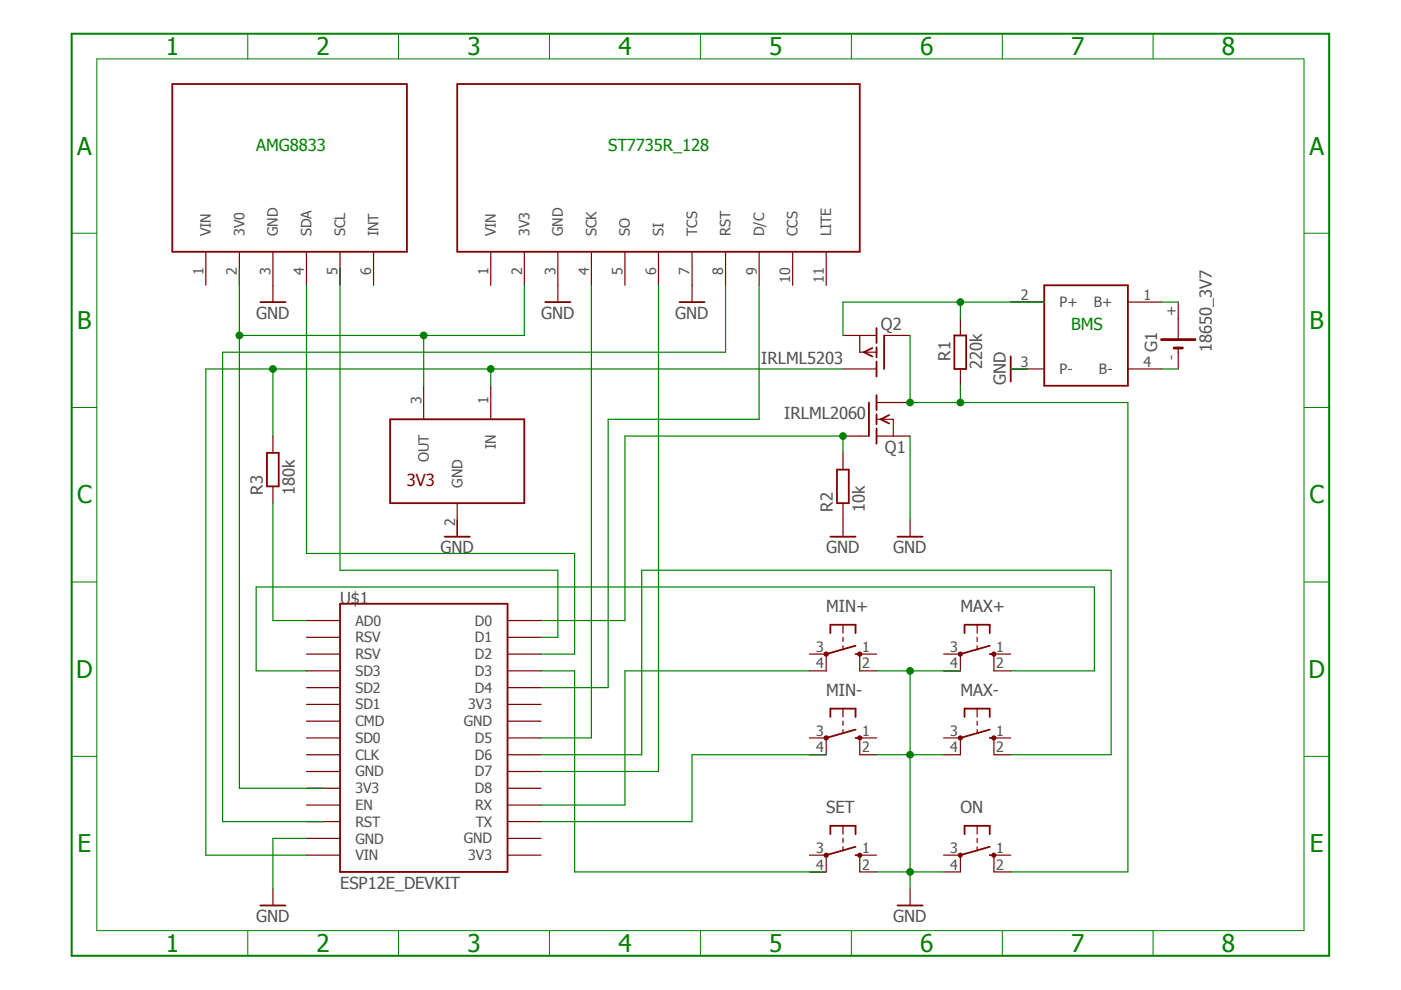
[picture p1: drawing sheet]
<svg xmlns="http://www.w3.org/2000/svg" width="297mm" height="210mm" viewBox="0 0 297 210" stroke-linecap="round" stroke-linejoin="round" font-family="sans-serif">
<path d="M14.7 6.7l267.6 196.5M282.3 6.7l-267.6 196.5" fill="none" stroke="#fff" stroke-width=".21"/>
<g fill="none" stroke="#800000" stroke-width=".25">
<path d="M65 131.6h7.1M65 135.1h7.1M65 138.7h7.1M107.6 131.6h7.1M107.6 135.1h7.1M107.6 138.7h7.1M175.2 138.7v3.5M178.7 132.5v1.7M178.7 135.1v.9M178.7 136.9v.9M182.3 138.7v3.5M65 142.2h7.1"/>
<path d="M65 145.8h7.1M65 149.4h7.1M65 152.9h7.1M65 156.5h7.1M107.6 142.2h7.1M107.6 145.8h7.1M107.6 149.4h7.1M107.6 152.9h7.1M107.6 156.5h7.1M65 160h7.1M65 163.6h7.1M65 167.1h7.1"/>
<path d="M65 170.7h7.1M65 174.2h7.1M65 177.8h7.1M107.6 160h7.1M107.6 163.6h7.1M107.6 167.1h7.1M107.6 170.7h7.1M107.6 174.2h7.1M107.6 177.8h7.1M65 181.3h7.1M107.6 181.3h7.1"/>
</g>
<path d="M72.1 128h35.5v56.9h-35.5zM176.1 134.2v-1.7h5.3v1.7M181.4 138.7h.9M181.4 136.9l-6.2 1.8" fill="none" stroke="#800000" stroke-width=".38"/>
<circle cx="175.2" cy="138.7" r=".47" fill="#800000"/>
<circle cx="175.2" cy="138.7" r=".47" fill="none" stroke="#800000" stroke-width=".21"/>
<circle cx="182.3" cy="138.7" r=".47" fill="#800000"/>
<circle cx="182.3" cy="138.7" r=".47" fill="none" stroke="#800000" stroke-width=".21"/>
<path d="M171.6 138.7h3.6M182.3 138.7h3.5M171.6 142.2h3.6M175.2 156.5v3.5M178.7 150.2v1.8M178.7 152.9v.9M178.7 154.7v.9M182.3 142.2h3.5M182.3 156.5v3.5" fill="none" stroke="#800000" stroke-width=".25"/>
<path d="M176.1 152v-1.8h5.3v1.8M181.4 156.5h.9M181.4 154.7l-6.2 1.8" fill="none" stroke="#800000" stroke-width=".38"/>
<path d="M174.8 156.1l.4-.1 .3 .1 .1 .4-.1 .3-.3 .1-.4-.1-.1-.3z" fill-rule="evenodd" fill="#800000"/>
<path d="M174.8 156.1l.4-.1 .3 .1 .1 .4-.1 .3-.3 .1-.4-.1-.1-.3z" fill="none" stroke="#800000" stroke-width=".21"/>
<path d="M181.9 156.1l.4-.1 .3 .1 .1 .4-.1 .3-.3 .1-.4-.1-.1-.3z" fill-rule="evenodd" fill="#800000"/>
<path d="M181.9 156.1l.4-.1 .3 .1 .1 .4-.1 .3-.3 .1-.4-.1-.1-.3z" fill="none" stroke="#800000" stroke-width=".21"/>
<path d="M203.6 138.7v3.5M207.2 132.5v1.7M207.2 135.1v.9M207.2 136.9v.9M210.7 138.7v3.5M171.6 156.5h3.6M182.3 156.5h3.5M171.6 160h3.6M182.3 160h3.5" fill="none" stroke="#800000" stroke-width=".25"/>
<path d="M204.5 134.2v-1.7h5.3v1.7M209.8 138.7h.9M209.8 136.9l-6.2 1.8" fill="none" stroke="#800000" stroke-width=".38"/>
<path d="M203.3 138.3l.3-.1 .3 .1 .2 .4-.2 .3-.3 .1-.3-.1-.1-.3z" fill-rule="evenodd" fill="#800000"/>
<path d="M203.3 138.3l.3-.1 .3 .1 .2 .4-.2 .3-.3 .1-.3-.1-.1-.3z" fill="none" stroke="#800000" stroke-width=".21"/>
<path d="M210.4 138.3l.3-.1 .3 .1 .2 .4-.2 .3-.3 .1-.3-.1-.1-.3z" fill-rule="evenodd" fill="#800000"/>
<path d="M210.4 138.3l.3-.1 .3 .1 .2 .4-.2 .3-.3 .1-.3-.1-.1-.3z" fill="none" stroke="#800000" stroke-width=".21"/>
<path d="M200.1 138.7h3.5M210.7 138.7h3.6M200.1 142.2h3.5M203.6 156.5v3.5M207.2 150.2v1.8M207.2 152.9v.9M207.2 154.7v.9M210.7 142.2h3.6M210.7 156.5v3.5" fill="none" stroke="#800000" stroke-width=".25"/>
<path d="M204.5 152v-1.8h5.3v1.8M209.8 156.5h.9M209.8 154.7l-6.2 1.8" fill="none" stroke="#800000" stroke-width=".38"/>
<path d="M203.3 156.1l.3-.1 .3 .1 .2 .4-.2 .3-.3 .1-.3-.1-.1-.3z" fill-rule="evenodd" fill="#800000"/>
<path d="M203.3 156.1l.3-.1 .3 .1 .2 .4-.2 .3-.3 .1-.3-.1-.1-.3z" fill="none" stroke="#800000" stroke-width=".21"/>
<path d="M210.4 156.1l.3-.1 .3 .1 .2 .4-.2 .3-.3 .1-.3-.1-.1-.3z" fill-rule="evenodd" fill="#800000"/>
<path d="M210.4 156.1l.3-.1 .3 .1 .2 .4-.2 .3-.3 .1-.3-.1-.1-.3z" fill="none" stroke="#800000" stroke-width=".21"/>
<path d="M200.1 156.5h3.5M210.7 156.5h3.6M178.7 175.1v1.8M178.7 177.8v.8M178.7 179.5v.9M200.1 160h3.5M210.7 160h3.6M175.2 181.3v3.6M182.3 181.3v3.6" fill="none" stroke="#800000" stroke-width=".25"/>
<path d="M176.1 176.9v-1.8h5.3v1.8M181.4 179.5l-6.2 1.8M181.4 181.3h.9" fill="none" stroke="#800000" stroke-width=".38"/>
<path d="M174.8 181l.4-.2 .3 .2 .1 .3-.1 .4-.3 .1-.4-.1-.1-.4z" fill-rule="evenodd" fill="#800000"/>
<path d="M174.8 181l.4-.2 .3 .2 .1 .3-.1 .4-.3 .1-.4-.1-.1-.4z" fill="none" stroke="#800000" stroke-width=".21"/>
<path d="M181.9 181l.4-.2 .3 .2 .1 .3-.1 .4-.3 .1-.4-.1-.1-.4z" fill-rule="evenodd" fill="#800000"/>
<path d="M181.9 181l.4-.2 .3 .2 .1 .3-.1 .4-.3 .1-.4-.1-.1-.4z" fill="none" stroke="#800000" stroke-width=".21"/>
<path d="M207.2 175.1v1.8M207.2 177.8v.8M207.2 179.5v.9M171.6 181.3h3.6M171.6 184.9h3.6M182.3 181.3h3.5M182.3 184.9h3.5M203.6 181.3v3.6M210.7 181.3v3.6" fill="none" stroke="#800000" stroke-width=".25"/>
<path d="M204.5 176.9v-1.8h5.3v1.8M209.8 179.5l-6.2 1.8M209.8 181.3h.9" fill="none" stroke="#800000" stroke-width=".38"/>
<path d="M203.3 181l.3-.2 .3 .2 .2 .3-.2 .4-.3 .1-.3-.1-.1-.4z" fill-rule="evenodd" fill="#800000"/>
<path d="M203.3 181l.3-.2 .3 .2 .2 .3-.2 .4-.3 .1-.3-.1-.1-.4z" fill="none" stroke="#800000" stroke-width=".21"/>
<path d="M210.4 181l.3-.2 .3 .2 .2 .3-.2 .4-.3 .1-.3-.1-.1-.4z" fill-rule="evenodd" fill="#800000"/>
<path d="M210.4 181l.3-.2 .3 .2 .2 .3-.2 .4-.3 .1-.3-.1-.1-.4z" fill="none" stroke="#800000" stroke-width=".21"/>
<g fill="none" stroke="#800000" stroke-width=".25">
<path d="M43.6 53.4v7.1M50.8 53.4v7.1M57.9 53.4v10.7M65 53.4v7.1M72.1 53.4v7.1M79.2 53.4v7.1M104.1 53.4v7.1M111.2 53.4v7.1M118.3 53.4v10.7M125.4 53.4v7.1M132.5 53.4v7.1M139.6 53.4v7.1"/>
<path d="M146.7 53.4v10.7M153.8 53.4v7.1M160.9 53.4v7.1M168.1 53.4v7.1M175.2 53.4v7.1M178.7 71.1h7.1M178.7 78.2h7.1M182.3 71.1v3.6h3.5M187.5 71.1h5.5M203.6 67.6v3.5M203.6 78.2v3.6M214.3 78.2h7.1"/>
<path d="M214.3 64.1h7.1M239.1 78.2h7.1M239.1 64.1h7.1M249.8 64.1v7.9M249.8 73.8v4.4M57.9 92.5v3.5M89.8 81.8v7.1M104.1 81.8v7.1M178.7 92.5h5.4M178.7 96v3.6M185.8 92.5h7.2M185.8 88.9h3.6v3.6"/>
<path d="M185.8 85.3h7.2M57.9 103.1v3.6M96.9 106.7v7.1M178.7 106.7v7.1M193 110.2v3.6M57.9 188.4v3.6M193 188.4v3.6M200.1 181.3h3.5M200.1 184.9h3.5M210.7 181.3h3.6M210.7 184.9h3.6"/>
</g>
<g fill="none" stroke="#800000" stroke-width=".38">
<path d="M36.5 17.8h49.8v35.6h-49.8zM96.9 17.8h85.4v35.6h-85.4zM55.2 64.1h5.3M115.6 64.1h5.3M144.1 64.1h5.3M185 73.8l-1.8 .9 1.8 .9M185.8 69.6v3.1M185.8 73.6v2.2M185.8 76.7v3.1M187.4 71.1v7.1M202.3 71.1h2.5v7.1h-2.5zM214.3 75.6v5.3"/>
<path d="M221.4 60.5h17.7v21.3h-17.7zM56.6 96h2.5v7.1h-2.5zM82.7 88.9h28.5v17.8h-28.5zM177.5 99.6h2.5v7.1h-2.5zM184.2 85.3v7.2M185.8 83.8v3.2M185.8 87.8v2.2M185.8 90.8v3.3M188.5 88l-1.8 .9 1.8 .9M94.3 113.8h5.3M176.1 113.8h5.3M190.3 113.8h5.3"/>
<path d="M55.2 192h5.3M190.3 192h5.3"/>
</g>
<path d="M246.2 72h7.2M248.9 73.8h1.8" fill="none" stroke="#800000" stroke-width=".59"/>
<path d="M15.2 7.2h266.6v195.4h-266.6z" fill="none" stroke="#008000" stroke-width=".42"/>
<g fill="none" stroke="#008000" stroke-width=".21">
<path d="M20.5 12.5h256v184.8h-256zM52.5 7.2v5.3M84.5 7.2v5.3M116.5 7.2v5.3M148.5 7.2v5.3M180.5 7.2v5.3M212.5 7.2v5.3M244.5 7.2v5.3M15.2 49.4h5.3M276.5 49.4h5.3M15.2 86.4h5.3M276.5 86.4h5.3"/>
<path d="M15.2 123.4h5.3M276.5 123.4h5.3M15.2 160.4h5.3M276.5 160.4h5.3M52.5 197.3v5.3M84.5 197.3v5.3M116.5 197.3v5.3M148.5 197.3v5.3M180.5 197.3v5.3M212.5 197.3v5.3M244.5 197.3v5.3"/>
</g>
<path d="M185.8 142.2h17.8M193 142.2v46.2M185.8 160h14.3M185.8 184.9h7.2" fill="none" stroke="#008000" stroke-width=".25"/>
<circle cx="193" cy="142.2" r=".72" fill="#008000"/>
<circle cx="193" cy="142.2" r=".72" fill="none" stroke="#008000" stroke-width=".21"/>
<circle cx="193" cy="160" r=".72" fill="#008000"/>
<circle cx="193" cy="160" r=".72" fill="none" stroke="#008000" stroke-width=".21"/>
<circle cx="193" cy="184.9" r=".72" fill="#008000"/>
<circle cx="193" cy="184.9" r=".72" fill="none" stroke="#008000" stroke-width=".21"/>
<path d="M193 71.1v14.2h46.1v99.6h-24.8M214.3 78.2h3.5M193 92.5v17.7M65 177.8h-7.1v10.6M193 184.9h7.1" fill="none" stroke="#008000" stroke-width=".25"/>
<circle cx="193" cy="85.3" r=".72" fill="#008000"/>
<circle cx="193" cy="85.3" r=".72" fill="none" stroke="#008000" stroke-width=".21"/>
<path d="M203.6 81.8v3.5" fill="none" stroke="#008000" stroke-width=".25"/>
<circle cx="203.6" cy="85.3" r=".72" fill="#008000"/>
<circle cx="203.6" cy="85.3" r=".72" fill="none" stroke="#008000" stroke-width=".21"/>
<path d="M203.6 64.1v3.5M221.4 64.1h-42.7v7" fill="none" stroke="#008000" stroke-width=".25"/>
<circle cx="203.6" cy="64.1" r=".72" fill="#008000"/>
<circle cx="203.6" cy="64.1" r=".72" fill="none" stroke="#008000" stroke-width=".21"/>
<path d="M178.7 96v-3.5h-46.2v39.1h-17.8" fill="none" stroke="#008000" stroke-width=".25"/>
<circle cx="178.7" cy="92.5" r=".72" fill="#008000"/>
<circle cx="178.7" cy="92.5" r=".72" fill="none" stroke="#008000" stroke-width=".21"/>
<g fill="none" stroke="#008000" stroke-width=".25">
<path d="M72.1 56.9v64h46.2v14.2h-3.6M57.9 78.2v14.3M65 60.5v56.8h56.8v21.4h-7.1M125.4 60.5v96h-10.7M139.6 60.5v103.1h-24.9M160.9 60.5v28.4h-32v56.9h-14.2M178.7 78.2h-135.1v103.1h21.4M246.2 64.1h3.6M246.2 78.2h3.6M57.9 106.7v24.9h7.1M65 142.2h-10.7v-17.7h177.7v17.7h-17.7M114.7 142.2h7.1v42.7h53.4"/>
<path d="M171.6 142.2h-39.1v28.5h-17.8M114.7 160h21.4v-39.1h99.5v39.1h-21.3M175.2 160h-28.5v14.2h-32"/>
</g>
<circle cx="57.9" cy="78.2" r=".72" fill="#008000"/>
<circle cx="57.9" cy="78.2" r=".72" fill="none" stroke="#008000" stroke-width=".21"/>
<path d="M104.1 78.2v3.6" fill="none" stroke="#008000" stroke-width=".25"/>
<circle cx="104.1" cy="78.2" r=".72" fill="#008000"/>
<circle cx="104.1" cy="78.2" r=".72" fill="none" stroke="#008000" stroke-width=".21"/>
<path d="M50.8 56.9v110.2h17.7M111.2 60.5v10.6h-21.4M153.8 60.5v14.2h-106.6v99.5h21.3" fill="none" stroke="#008000" stroke-width=".25"/>
<circle cx="50.8" cy="71.1" r=".72" fill="#008000"/>
<circle cx="50.8" cy="71.1" r=".72" fill="none" stroke="#008000" stroke-width=".21"/>
<path d="M50.8 71.1h39v10.7" fill="none" stroke="#008000" stroke-width=".25"/>
<circle cx="89.8" cy="71.1" r=".72" fill="#008000"/>
<circle cx="89.8" cy="71.1" r=".72" fill="none" stroke="#008000" stroke-width=".21"/>
<g font-size="5.2" fill="#008000">
<text x="35.1" y="11.6">1</text>
<text x="67.1" y="11.6">2</text>
<text x="99.1" y="11.6">3</text>
<text x="131.1" y="11.6">4</text>
<text x="163.1" y="11.6">5</text>
<text x="195.1" y="11.6">6</text>
<text x="227.1" y="11.6">7</text>
<text x="259.1" y="11.6">8</text>
<text x="16.3" y="32.8">A</text>
<text x="277.6" y="32.8">A</text>
<text x="16.3" y="69.8">B</text>
<text x="277.6" y="69.8">B</text>
<text x="16.3" y="106.7">C</text>
<text x="277.6" y="106.7">C</text>
<text x="16.1" y="143.7">D</text>
<text x="277.4" y="143.7">D</text>
<text x="16.4" y="180.7">E</text>
<text x="277.7" y="180.7">E</text>
<text x="35.1" y="201.8">1</text>
<text x="67.1" y="201.8">2</text>
<text x="99.1" y="201.8">3</text>
<text x="131.1" y="201.8">4</text>
<text x="163.1" y="201.8">5</text>
<text x="195.1" y="201.8">6</text>
<text x="227.1" y="201.8">7</text>
<text x="259.1" y="201.8">8</text>
</g>
<g font-size="3.5" fill="#008000">
<text x="54.3" y="32">AMG8833</text>
<text x="128.9" y="32">ST7735R_128</text>
<text x="227.1" y="70.1">BMS</text>
</g>
<g font-size="3.5" fill="#505050">
<text x="54.3" y="67.6">GND</text>
<text x="114.7" y="67.6">GND</text>
<text x="143.2" y="67.6">GND</text>
<text x="186.8" y="70.1">Q2</text>
<text x="161.4" y="77.2">IRLML5203</text>
<text x="201.5" y="76.5" transform="rotate(-90 201.5 76.5)">R1</text>
<text x="245.4" y="74.7" transform="rotate(-90 245.4 74.7)">G1</text>
<text x="256.9" y="74.7" transform="rotate(-90 256.9 74.7)">18650_3V7</text>
<text x="208.2" y="78.2" transform="rotate(-90 208.2 78.2)">220k</text>
<text x="213.2" y="81.7" transform="rotate(-90 213.2 81.7)">GND</text>
<text x="166.3" y="88.9">IRLML2060</text>
<text x="187.6" y="96">Q1</text>
<text x="55.7" y="104.9" transform="rotate(-90 55.7 104.9)">R3</text>
<text x="62.5" y="104.9" transform="rotate(-90 62.5 104.9)">180k</text>
<text x="176.6" y="108.5" transform="rotate(-90 176.6 108.5)">R2</text>
<text x="183.3" y="108.5" transform="rotate(-90 183.3 108.5)">10k</text>
<text x="93.4" y="117.3">GND</text>
<text x="175.2" y="117.3">GND</text>
<text x="189.4" y="117.3">GND</text>
<text x="72.1" y="128">U$1</text>
<text x="175.2" y="129.8">MIN+</text>
<text x="203.6" y="129.8">MAX+</text>
<text x="175.2" y="147.6">MIN-</text>
<text x="203.6" y="147.6">MAX-</text>
<text x="175.2" y="172.5">SET</text>
<text x="203.6" y="172.5">ON</text>
<text x="72.1" y="188.4">ESP12E_DEVKIT</text>
<text x="54.3" y="195.5">GND</text>
<text x="189.4" y="195.5">GND</text>
</g>
<text font-size="3.5" fill="#800000" x="86.3" y="103.1">3V3</text>
<g font-size="3" fill="#505050">
<text x="44.7" y="50.1" transform="rotate(-90 44.7 50.1)">VIN</text>
<text x="51.8" y="50.1" transform="rotate(-90 51.8 50.1)">3V0</text>
<text x="58.9" y="50.1" transform="rotate(-90 58.9 50.1)">GND</text>
<text x="66" y="50.1" transform="rotate(-90 66 50.1)">SDA</text>
<text x="73.1" y="50.1" transform="rotate(-90 73.1 50.1)">SCL</text>
<text x="80.3" y="50.1" transform="rotate(-90 80.3 50.1)">INT</text>
<text x="105.2" y="50.1" transform="rotate(-90 105.2 50.1)">VIN</text>
<text x="112.3" y="50.1" transform="rotate(-90 112.3 50.1)">3V3</text>
<text x="119.3" y="50.1" transform="rotate(-90 119.3 50.1)">GND</text>
<text x="126.4" y="50.1" transform="rotate(-90 126.4 50.1)">SCK</text>
<text x="133.6" y="50.1" transform="rotate(-90 133.6 50.1)">SO</text>
<text x="140.7" y="50.1" transform="rotate(-90 140.7 50.1)">SI</text>
<text x="147.8" y="50.1" transform="rotate(-90 147.8 50.1)">TCS</text>
<text x="154.9" y="50.1" transform="rotate(-90 154.9 50.1)">RST</text>
<text x="162" y="50.1" transform="rotate(-90 162 50.1)">D/C</text>
<text x="169.1" y="50.1" transform="rotate(-90 169.1 50.1)">CCS</text>
<text x="176.2" y="50.1" transform="rotate(-90 176.2 50.1)">LITE</text>
<text x="43.1" y="58.3" transform="rotate(-90 43.1 58.3)">1</text>
<text x="50.2" y="58.3" transform="rotate(-90 50.2 58.3)">2</text>
<text x="57.4" y="58.3" transform="rotate(-90 57.4 58.3)">3</text>
<text x="64.5" y="58.3" transform="rotate(-90 64.5 58.3)">4</text>
<text x="71.6" y="58.3" transform="rotate(-90 71.6 58.3)">5</text>
<text x="78.7" y="58.3" transform="rotate(-90 78.7 58.3)">6</text>
<text x="103.6" y="58.3" transform="rotate(-90 103.6 58.3)">1</text>
<text x="110.7" y="58.3" transform="rotate(-90 110.7 58.3)">2</text>
<text x="117.8" y="58.3" transform="rotate(-90 117.8 58.3)">3</text>
<text x="124.9" y="58.3" transform="rotate(-90 124.9 58.3)">4</text>
<text x="132" y="58.3" transform="rotate(-90 132 58.3)">5</text>
<text x="139.1" y="58.3" transform="rotate(-90 139.1 58.3)">6</text>
<text x="146.2" y="58.3" transform="rotate(-90 146.2 58.3)">7</text>
<text x="153.3" y="58.3" transform="rotate(-90 153.3 58.3)">8</text>
<text x="160.4" y="58.3" transform="rotate(-90 160.4 58.3)">9</text>
<text x="167.6" y="59.9" transform="rotate(-90 167.6 59.9)">10</text>
<text x="174.7" y="59.9" transform="rotate(-90 174.7 59.9)">11</text>
<text x="216.4" y="63.5">2</text>
<text x="224.7" y="65.1">P+</text>
<text x="231.9" y="65.1">B+</text>
<text x="242.4" y="63.5">1</text>
<text x="249.3" y="67.1" transform="rotate(-90 249.3 67.1)">+</text>
<text x="216.4" y="77.8">3</text>
<text x="242.4" y="77.8">4</text>
<text x="249.3" y="76.3" transform="rotate(-90 249.3 76.3)">-</text>
<text x="224.7" y="79.3">P-</text>
<text x="233" y="79.3">B-</text>
<text x="89.4" y="85.6" transform="rotate(-90 89.4 85.6)">3</text>
<text x="103.6" y="85.6" transform="rotate(-90 103.6 85.6)">1</text>
<text x="105.1" y="95.3" transform="rotate(-90 105.1 95.3)">IN</text>
<text x="90.9" y="98" transform="rotate(-90 90.9 98)">OUT</text>
<text x="98" y="103.4" transform="rotate(-90 98 103.4)">GND</text>
<text x="96.5" y="111.6" transform="rotate(-90 96.5 111.6)">2</text>
<text x="75.3" y="132.6">AD0</text>
<text x="75.4" y="136.2">RSV</text>
<text x="100.7" y="132.6">D0</text>
<text x="100.7" y="136.2">D1</text>
<text x="75.4" y="139.7">RSV</text>
<text x="75.4" y="143.3">SD3</text>
<text x="100.7" y="139.7">D2</text>
<text x="100.7" y="143.3">D3</text>
<text x="173" y="138.2">3</text>
<text x="173" y="141.7">4</text>
<text x="182.8" y="141.7">2</text>
<text x="182.8" y="138.2">1</text>
<text x="201.5" y="138.2">3</text>
<text x="201.5" y="141.7">4</text>
<text x="211.2" y="141.7">2</text>
<text x="211.2" y="138.2">1</text>
<text x="75.4" y="146.9">SD2</text>
<text x="100.7" y="146.9">D4</text>
<text x="75.4" y="150.4">SD1</text>
<text x="75.4" y="154">CMD</text>
<text x="98.3" y="154">GND</text>
<text x="99.3" y="150.4">3V3</text>
<text x="173" y="156">3</text>
<text x="182.8" y="156">1</text>
<text x="201.5" y="156">3</text>
<text x="211.2" y="156">1</text>
<text x="75.4" y="157.5">SD0</text>
<text x="75.4" y="161.1">CLK</text>
<text x="100.7" y="157.5">D5</text>
<text x="100.7" y="161">D6</text>
<text x="173" y="159.5">4</text>
<text x="182.8" y="159.5">2</text>
<text x="201.5" y="159.5">4</text>
<text x="211.2" y="159.5">2</text>
<text x="75.4" y="164.6">GND</text>
<text x="100.7" y="164.6">D7</text>
<text x="75.4" y="168.2">3V3</text>
<text x="75.4" y="171.7">EN</text>
<text x="100.7" y="168.1">D8</text>
<text x="100.8" y="171.7">RX</text>
<text x="75.4" y="175.3">RST</text>
<text x="75.4" y="178.9">GND</text>
<text x="98.3" y="178.8">GND</text>
<text x="100.9" y="175.3">TX</text>
<text x="75.3" y="182.4">VIN</text>
<text x="99.3" y="182.4">3V3</text>
<text x="173" y="180.8">3</text>
<text x="173" y="184.4">4</text>
<text x="182.8" y="184.4">2</text>
<text x="182.8" y="180.8">1</text>
<text x="201.5" y="180.8">3</text>
<text x="201.5" y="184.4">4</text>
<text x="211.2" y="184.4">2</text>
<text x="211.2" y="180.8">1</text>
</g>
</svg>
